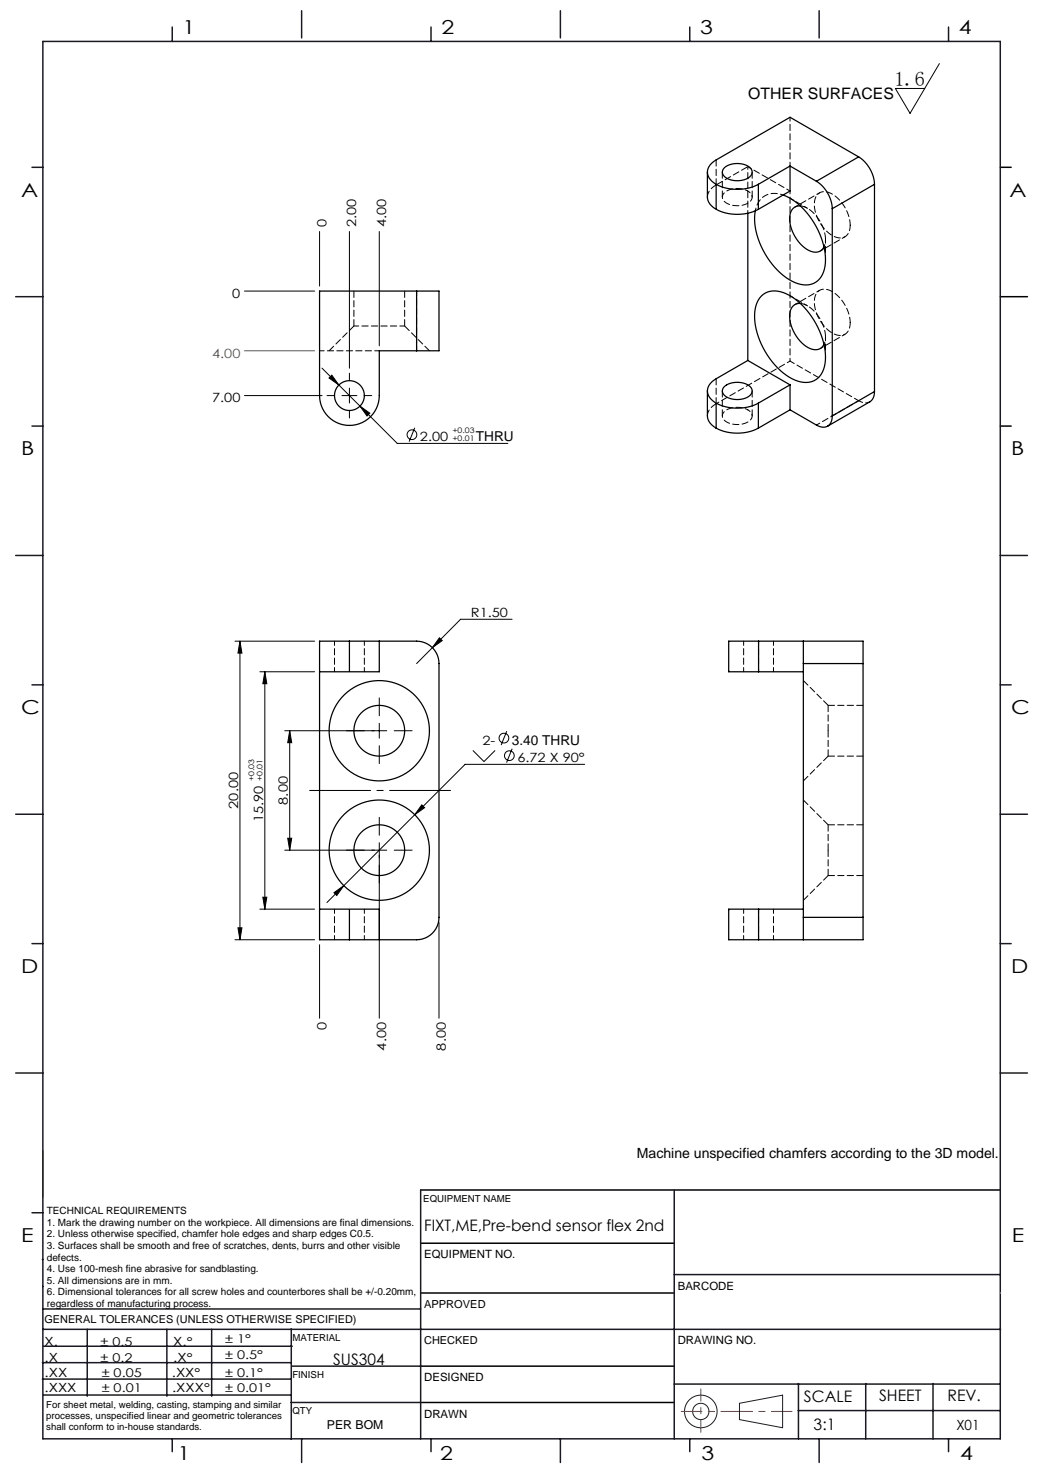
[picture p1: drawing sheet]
<svg xmlns="http://www.w3.org/2000/svg" width="210mm" height="297mm" viewBox="0 0 210 297" stroke-linecap="round" stroke-linejoin="round" font-family="sans-serif">
<g fill="none" stroke="#000" stroke-width=".2">
<path d="M188.8 12.8l-5.9 10-3-5h5.9M49.1 58.5h14.1M64.2 46.5v11M70.2 46.5v27.5M76.2 46.5v23M49.1 79.5h15.6M64.7 74l7.6 7.6M66.7 75.4l1.4 2-2-1.4zM68.7 79.5h3M70.2 78v3M72.3 81.6l2 1.4-.5 .6zM72.3 81.6l7.5 7.5h22.3"/>
<path d="M83.3 86l-1.1 2.8M47.2 128.8h16M48.2 128.8v60M48.2 128.8l.4 2.4h-.8zM52.2 135h11M53.2 135v47.7M53.2 135l.4 2.4h-.8zM88.3 128.2l.6 .5-2 1.4zM102.9 124.4h-10.3l-8.9 8.9M58.2 146.8v24M58.2 146.8l.4 2.4h-.8zM76.2 145.3v3"/>
<path d="M77.7 146.8h-20.5M95 150.8l2.3 2.2 2.2-2.2M101.8 146.9l-1.1 2.8M102.9 150.5l-1.1 2.7M117.5 153.6h-24l-27.8 27.8M57.8 168.4h.8l-.4 2.4zM67.1 179.4l2-1.4-1.4 1.9zM76.2 169.3v35.3M77.7 170.8h-20.5M84.8 161.7l.5 .6-2 1.4zM47.2 188.8h16M47.8 186.4h.8l-.4 2.4z"/>
<path d="M52.2 182.7h11M52.8 180.3h.8l-.4 2.4zM64.2 189.8v14.8M88.2 185.3v19.3"/>
<circle cx="82.8" cy="87.4" r=".98"/>
<circle cx="101.3" cy="148.3" r=".98"/>
<circle cx="102.4" cy="151.8" r=".98"/>
</g>
<g fill="none" stroke="#191924" stroke-width=".2">
<path d="M8.6 231.2v9.4M148.6 282l8.7-1.6v6.5l-8.7-1.6z"/>
<circle cx="140.8" cy="283.6" r="3.3"/>
<circle cx="140.8" cy="283.6" r="1.64"/>
</g>
<path d="M90.5 158.8h-28.3" fill="none" stroke="#000" stroke-width=".2" stroke-dasharray="15.2 1.3 1.3 1.3" stroke-dashoffset="3"/>
<path d="M67.2 79.5h-1.5M70.2 76.5v-1.5M73.2 79.5h1.5M70.2 82.5v1.5M73.2 146.8h-3.6M76.2 143.8v-3.6M76.2 149.8v3.6M79.2 146.8h3.6M73.2 170.8h-3.6M76.2 167.8v-3.6M76.2 173.8v3.6M79.2 170.8h3.6" fill="none" stroke="#000" stroke-width=".2" stroke-dasharray="15.2 1.3 1.3 1.3"/>
<path d="M201 33.6h2.2M201 59.6h5.5M201 85.6h2.2M84.5 239.1h116.5M84.6 259.8h50.9M84.6 249.8h50.9M84.6 274.5h50.9M84.5 281.8h51" fill="none" stroke="#000" stroke-width=".3"/>
<path d="M136.9 283.6h22.3" fill="none" stroke="#f00" stroke-width=".2" stroke-dasharray="6.3 1.3 1.3 1.3" stroke-dashoffset="2.2"/>
<path d="M140.8 287.8v-8.7" fill="none" stroke="#f00" stroke-width=".2" stroke-dasharray="6.3 1.3 1.3 1.3" stroke-dashoffset="3.9"/>
<path d="M49.1 70.5h14.1" fill="none" stroke="#808000" stroke-width=".2"/>
<g fill="none" stroke="#191924" stroke-width=".3">
<path d="M8.6 8.3h192.4v280.8h-192.4zM34.6 5.4v2.9M60.6 2.2v5.4M86.6 5.4v2.9M112.6 2.2v5.4M138.6 5.4v2.9M164.6 2.2v5.4M190.6 5.4v2.9M6.4 33.6h2.2M3.2 59.6h5.4M6.4 85.6h2.2M3.2 111.6h5.4"/>
<path d="M201 111.6h5.5M6.4 137.6h2.2M201 137.6h2.2M3.2 163.6h5.4M201 163.6h5.5M6.4 189.6h2.2M201 189.6h2.2M3.2 215.6h5.4M201 215.6h5.5M84.5 239.1v50M135.5 239.1v50M6.4 243.7h2.2"/>
<path d="M8.5 253.1h.1M8.6 258.5h.1M135.5 256.1h65.5M8.5 277.1h49.9M8.5 273.8h49.9M8.6 267.1h75.9M8.6 263h75.9M8.8 270.5h49.9M17.5 267.1v13.5M33.5 267.1v13.5M42.5 267.1v13.5M58.5 267.1v22.1"/>
<path d="M58.6 274.5h26M84.6 267.1h116.5M135.5 278.1h65.5M160.5 278v11.1M174 278v11.1M187.5 278v11.1M8.8 280.3h49.7M34.6 289.1v2.6M58.5 281.8h26M60.6 289.1v4.8M86.6 289.1v2.6M112.6 289.1v4.8"/>
<path d="M138.6 289.1v2.6M160.4 283.5h40.6M164.6 289.1v4.8M190.6 289.1v2.6"/>
</g>
<path d="M201 259.8h.1" fill="none" stroke="#c0c0c0" stroke-width=".2"/>
<g fill="#000">
<path d="M58.2 146.8l.4 2.4h-.8zM57.8 168.4h.8l-.4 2.4zM48.2 128.8l.4 2.4h-.8zM47.8 186.4h.8l-.4 2.4zM53.2 135l.4 2.4h-.8zM52.8 180.3h.8l-.4 2.4z"/>
<path d="M67.1 179.4l.6 .5 1.4-1.9zM84.8 161.7l-1.5 2 2-1.4zM88.3 128.2l-1.4 1.9 2-1.4zM66.7 75.4l-.6 .6 2 1.4zM72.3 81.6l1.5 2 .5-.6z"/>
</g>
<g fill="none" stroke="#000" stroke-width=".25">
<path d="M142.2 34.6v5a3.7 3.7 0 0 0 3 3 9.5 9.5 0 0 0 7.2-.5M143.9 37a9.4 9.4 0 0 0 8.5 0M143.9 37v4.9M145.6 33.7a4.3 4.3 0 0 1 5.3 .1 1.34 1.34 0 0 1-1 2.2 4.2 4.2 0 0 1-4.5-.8l-.2-.8zM152.4 37v5.1M157.4 39.2a14.9 14.9 0 0 1 8.3 10.8 6.9 6.9 0 0 1-1.4 6.4 4.5 4.5 0 0 1-5.1 .1 15.3 15.3 0 0 1-7.5-13.6l.1-.5M158.8 33.4l-6.4 3.6M158.8 33.4l5.3 3M158.8 33.4v5l-6.4 3.7M164.1 36.4a7 7 0 0 1 3.1 5.5M172.6 31.5l-13.8-7.9-14.9 8.5a2.52 2.52 0 0 0-1.1 4l1.1 .9M172.6 31.5a7 7 0 0 1 3.1 5.5"/>
<path d="M172.6 31.5l-8.5 4.9M175.7 37l-8.5 4.9M175.7 37v41.7M83.7 58.5h-19.5v21a6 6 0 0 0 6 6 6 6 0 0 0 6-6v-9h7.5M83.7 58.5h4.5v12h-4.5M83.7 58.5v12M150.3 42.8v29.6M153 59.5a4.3 4.3 0 0 1 5-.5 15.3 15.3 0 0 1 7.9 13.4 4.3 4.3 0 0 1-3.3 4.4 8.4 8.4 0 0 1-6.9-3.4 14.6 14.6 0 0 1-3.9-11.5l.3-1.1zM160.8 41.4a2.06 2.06 0 0 0-2.1 2.3 7.5 7.5 0 0 0 4.5 6.9 1.88 1.88 0 0 0 2.4-1M167.2 41.9v41.7M142.2 78.6v5.4l.6 1.1 1.1 .9M145.5 77.8a4.2 4.2 0 0 1 5.5 .1 1.33 1.33 0 0 1-.9 2 4.1 4.1 0 0 1-4.8-.9l-.1-.5z"/>
<path d="M150.3 72.4l-6.4 3.7a2.54 2.54 0 0 0-1.3 3.8 8 8 0 0 0 7.6 1.9l2.2-.8M150.3 72.4l8.5 4.9M158.8 77.3v5.1M158.8 77.3l-6.4 3.7M160.8 61a2.06 2.06 0 0 0-2.1 2.3 7.5 7.5 0 0 0 4.5 6.9 1.88 1.88 0 0 0 2.4-1M175.7 78.7l-.2 1.2-.7 .8-8.5 4.9M175.7 78.7l-8.5 4.9M143.9 86a9.4 9.4 0 0 0 8.5 0M143.9 81.1v4.9M152.4 81v5M158.8 82.4l5.3 3a1.94 1.94 0 0 0 2.2 .2 1.94 1.94 0 0 0 .9-2M158.8 82.4l-6.4 3.6"/>
<path d="M70.2 128.8h-6v60h6M70.2 128.8h6M70.2 128.8v6M76.2 128.8v6.2h-12M76.2 128.8h7.5a4.5 4.5 0 0 1 4.5 4.5v51a4.5 4.5 0 0 1-4.5 4.5h-7.5M152.4 128.8h21v4.5M152.4 128.8h-6v6.2h6M152.4 128.8v6.2M152.4 135h9M161.4 128.8v4.5M161.4 133.3h12M161.4 133.3v51"/>
<path d="M173.4 133.3v51M64.2 182.7h12v6.1M70.2 188.8h6M70.2 182.8v6M152.4 182.7h-6v6.1h6M152.4 182.7v6.1M152.4 182.7h9M161.4 184.3v4.5M161.4 184.3h12M173.4 184.3v4.5h-21"/>
<circle cx="70.2" cy="79.5" r="3"/>
<circle cx="76.2" cy="146.8" r="5.1"/>
<circle cx="76.2" cy="146.8" r="10.1"/>
<circle cx="76.2" cy="170.8" r="5.1"/>
<circle cx="76.2" cy="170.8" r="10.1"/>
</g>
<path d="M174.8 80.7l-1 .2-1.2-.4M67.2 128.8v6.2M73.2 135v-6.2M149.4 128.8v6.2M152.4 135v-6.2M155.4 135v-6.2M67.2 182.7v6.1M73.2 188.8v-6.1M149.4 182.7v6.1M152.4 188.8v-6.1M155.4 188.8v-6.1" fill="none" stroke="#000" stroke-width=".2" stroke-dasharray="1.3 .6" stroke-dashoffset=".4"/>
<path d="M83.7 58.5v12M64.2 70.5h12M81.3 65.5h-10.2M158.8 72.6l13.8 7.9" fill="none" stroke="#000" stroke-width=".2" stroke-dasharray="1.3 .6" stroke-dashoffset=".3"/>
<g fill="none" stroke="#000" stroke-width=".2" stroke-dasharray="1.3 .6">
<path d="M142.2 39.6a2.94 2.94 0 0 1 1.7-2.4M143.9 37.2v-5.1M145.2 34.6v5M151.2 39.6v-5M71.1 58.5v7M71.1 65.5l-5 5M81.3 65.5v-7M86.3 70.5l-5-5M145.2 78.6v5M142.2 83.6l.3-1.2 .6-.7 .8-.6M143.9 81.1v-5M151.2 83.6v-5"/>
<path d="M161.4 156.9l5-5M166.4 146.8v-5.1M166.4 151.9v-5.1M166.4 141.7l-5-4.9M166.4 151.9h7M173.4 141.7h-7M166.4 170.8v-5.1M166.4 175.9v-5.1M166.4 165.7l-5-4.9M166.4 175.9h7M173.4 165.7h-7M161.4 180.9l5-5"/>
</g>
<path d="M150.3 33.5l8.5 4.9M158.8 23.6v9.8M162.3 41.9l-3.5-2.1M165.9 52.2v-4.1M162.3 61.5l-3.5-2.1M165.9 71.8v-4.1M172.6 80.5l-8.5 4.9" fill="none" stroke="#000" stroke-width=".2" stroke-dasharray="1.3 .6" stroke-dashoffset=".5"/>
<path d="M150.3 33.5v9.3M150.3 38.4a1.34 1.34 0 0 1 .9 1.4 1.34 1.34 0 0 1-1.2 1.2 4.2 4.2 0 0 1-4.6-.7 1.28 1.28 0 0 1 .7-2 4.7 4.7 0 0 1 4.2 .1M157.4 39.2a3.9 3.9 0 0 0-5.6 3.2M158.8 38.4v34.2M150.3 82.4a1.34 1.34 0 0 1 .9 1.3 1.34 1.34 0 0 1-1.2 1.2 4.2 4.2 0 0 1-4.6-.6 1.28 1.28 0 0 1 .7-2 4.7 4.7 0 0 1 4.2 .1" fill="none" stroke="#000" stroke-width=".2" stroke-dasharray="1.3 .6" stroke-dashoffset=".7"/>
<path d="M165.9 48.1a7.4 7.4 0 0 0-4.8-6.7h-.3M165.9 67.7a7.4 7.4 0 0 0-4.8-6.7h-.3" fill="none" stroke="#000" stroke-width=".2" stroke-dasharray="1.3 .6" stroke-dashoffset="-.1"/>
<path d="M165.6 49.6l.3-1.5M165.6 69.2l.3-1.5" fill="none" stroke="#000" stroke-width=".2" stroke-dasharray="1.3 .6" stroke-dashoffset=".8"/>
<path d="M143.9 37.2l6.4-3.7" fill="none" stroke="#000" stroke-width=".2" stroke-dasharray="1.3 .6" stroke-dashoffset="-.2"/>
<path d="M170.9 45.2a7.4 7.4 0 0 0-4.8-6.6 2.06 2.06 0 0 0-2.5 2.2 7.5 7.5 0 0 0 4.6 6.9 2.01 2.01 0 0 0 2.6-2l.1-.5M170.9 64.8a7.4 7.4 0 0 0-4.8-6.7 2.06 2.06 0 0 0-2.5 2.3 7.5 7.5 0 0 0 4.6 6.9 2.01 2.01 0 0 0 2.6-2l.1-.5" fill="none" stroke="#000" stroke-width=".2" stroke-dasharray="1.3 .6" stroke-dashoffset=".2"/>
<path d="M164.7 38.7l-5 2.9M164.7 58.3l-5 2.9M164.8 50.4l5-2.8M164.8 70l5-2.8M143.9 81.1l14.9-8.5" fill="none" stroke="#000" stroke-width=".2" stroke-dasharray="1.3 .6" stroke-dashoffset=".6"/>
<text font-size="4.1" x="179.7" y="17.2">1.6</text>
<g font-size="3.9">
<text x="36.7" y="6.9">1</text>
<text x="88.7" y="6.9">2</text>
<text x="140.7" y="6.9">3</text>
<text x="192.7" y="6.9">4</text>
<text x="4.2" y="39.5">A</text>
<text x="202.9" y="39.5">A</text>
<text x="4.2" y="91.5">B</text>
<text x="203.2" y="91.5">B</text>
<text x="4.2" y="143.5">C</text>
<text x="203.2" y="143.5">C</text>
<text x="4.2" y="195.5">D</text>
<text x="203.2" y="195.5">D</text>
<text x="4.2" y="249.6">E</text>
<text x="203.3" y="249.6">E</text>
<text x="35.7" y="293.4">1</text>
<text x="88.4" y="293.4">2</text>
<text x="141" y="293.4">3</text>
<text x="193" y="293.4">4</text>
</g>
<g font-size="3.2">
<text x="150.4" y="20">OTHER SURFACES</text>
<text x="85.2" y="247.3">FIXT,ME,Pre-bend sensor flex 2nd</text>
<text x="67" y="274.2">SUS304</text>
<text x="161.6" y="281.7">SCALE</text>
<text x="176.7" y="281.5">SHEET</text>
<text x="190.4" y="281.5">REV.</text>
<text x="163.5" y="287.3">3:1</text>
</g>
<g font-size="2.8">
<text x="128" y="232.7">Machine unspecified chamfers according to the 3D model.</text>
<text x="192.2" y="287.3">X01</text>
</g>
<g font-size="2.7">
<text x="95.6" y="88.7">THRU</text>
<text x="102.9" y="149.7">3.40 THRU</text>
</g>
<g font-size="2.6">
<text x="65.6" y="45.7" transform="rotate(-90 65.6 45.7)">0</text>
<text x="71.6" y="45.7" transform="rotate(-90 71.6 45.7)">2.00</text>
<text x="77.6" y="45.7" transform="rotate(-90 77.6 45.7)">4.00</text>
<text x="46.7" y="59.9">0</text>
<text x="42.6" y="80.9">7.00</text>
<text x="84.4" y="88.7">2.00</text>
<text x="94.6" y="124.1">R1.50</text>
<text x="97" y="149.7">2-</text>
<text x="104" y="153.2">6.72 X 90°</text>
<text x="57.9" y="161.7" transform="rotate(-90 57.9 161.7)">8.00</text>
<text x="47.9" y="162.5" transform="rotate(-90 47.9 162.5)">20.00</text>
<text x="52.9" y="165.1" transform="rotate(-90 52.9 165.1)">15.90</text>
<text x="65.6" y="207" transform="rotate(-90 65.6 207)">0</text>
<text x="77.6" y="211.1" transform="rotate(-90 77.6 211.1)">4.00</text>
<text x="89.6" y="211.1" transform="rotate(-90 89.6 211.1)">8.00</text>
</g>
<text font-size="2.6" fill="#808000" x="42.6" y="71.9">4.00</text>
<g font-size="2.5">
<text x="8.9" y="273.6">.X</text>
<text x="8.9" y="270.4">X.</text>
<text x="34.8" y="273.7">.X°</text>
<text x="34.8" y="270.5">X.°</text>
<text x="9" y="276.7">.XX</text>
<text x="9" y="279.7">.XXX</text>
<text x="34.5" y="276.7">.XX°</text>
<text x="34.6" y="279.8">.XXX°</text>
<text x="65.7" y="287.1">PER BOM</text>
</g>
<g font-size="2.4">
<text x="45.2" y="270">± 1°</text>
<text x="20.2" y="270.4">± 0.5</text>
<text x="20.2" y="273.7">± 0.2</text>
<text x="45.2" y="273.2">± 0.5°</text>
<text x="20.4" y="279.7">± 0.01</text>
<text x="20.4" y="276.7">± 0.05</text>
<text x="45.2" y="276.7">± 0.1°</text>
<text x="45.2" y="279.7">± 0.01°</text>
</g>
<g font-size="2.3">
<text x="85.2" y="252.9">EQUIPMENT NO.</text>
<text x="136.2" y="259.2">BARCODE</text>
<text x="136.2" y="270.2">DRAWING NO.</text>
<text x="85.2" y="277.6">DESIGNED</text>
<text x="85.2" y="284.9">DRAWN</text>
</g>
<g font-size="2.2">
<text x="85.2" y="262.8">APPROVED</text>
<text x="8.9" y="265.9">GENERAL TOLERANCES (UNLESS OTHERWISE SPECIFIED)</text>
<text x="85.2" y="270.1">CHECKED</text>
</g>
<g font-size="2">
<text x="9.4" y="244">TECHNICAL REQUIREMENTS</text>
<text x="9.4" y="246.3">1. Mark the drawing number on the workpiece. All dimensions are final dimensions.</text>
<text x="9.4" y="248.6">2. Unless otherwise specified, chamfer hole edges and sharp edges C0.5.</text>
<text x="9.4" y="251">3. Surfaces shall be smooth and free of scratches, dents, burrs and other visible</text>
<text x="9.4" y="253.3">defects.</text>
<text x="9.4" y="255.6">4. Use 100-mesh fine abrasive for sandblasting.</text>
<text x="9.4" y="258">5. All dimensions are in mm.</text>
<text x="9.4" y="260.3">6. Dimensional tolerances for all screw holes and counterbores shall be +/-0.20mm,</text>
<text x="9.4" y="262.6">regardless of manufacturing process.</text>
</g>
<g font-size="1.9">
<text x="85.1" y="241.5">EQUIPMENT NAME</text>
<text x="58.7" y="269.5">MATERIAL</text>
<text x="58.7" y="276.9">FINISH</text>
<text x="9.3" y="282.9">For sheet metal, welding, casting, stamping and similar</text>
<text x="9.3" y="285.1">processes, unspecified linear and geometric tolerances</text>
<text x="9.3" y="287.4">shall conform to in-house standards.</text>
<text x="58.7" y="284.2">QTY</text>
</g>
<g font-size="1.5">
<text x="90.9" y="86.9">+0.03</text>
<text x="90.9" y="88.6">+0.01</text>
<text x="51.1" y="157" transform="rotate(-90 51.1 157)">+0.03</text>
<text x="52.8" y="157" transform="rotate(-90 52.8 157)">+0.01</text>
</g>
</svg>
